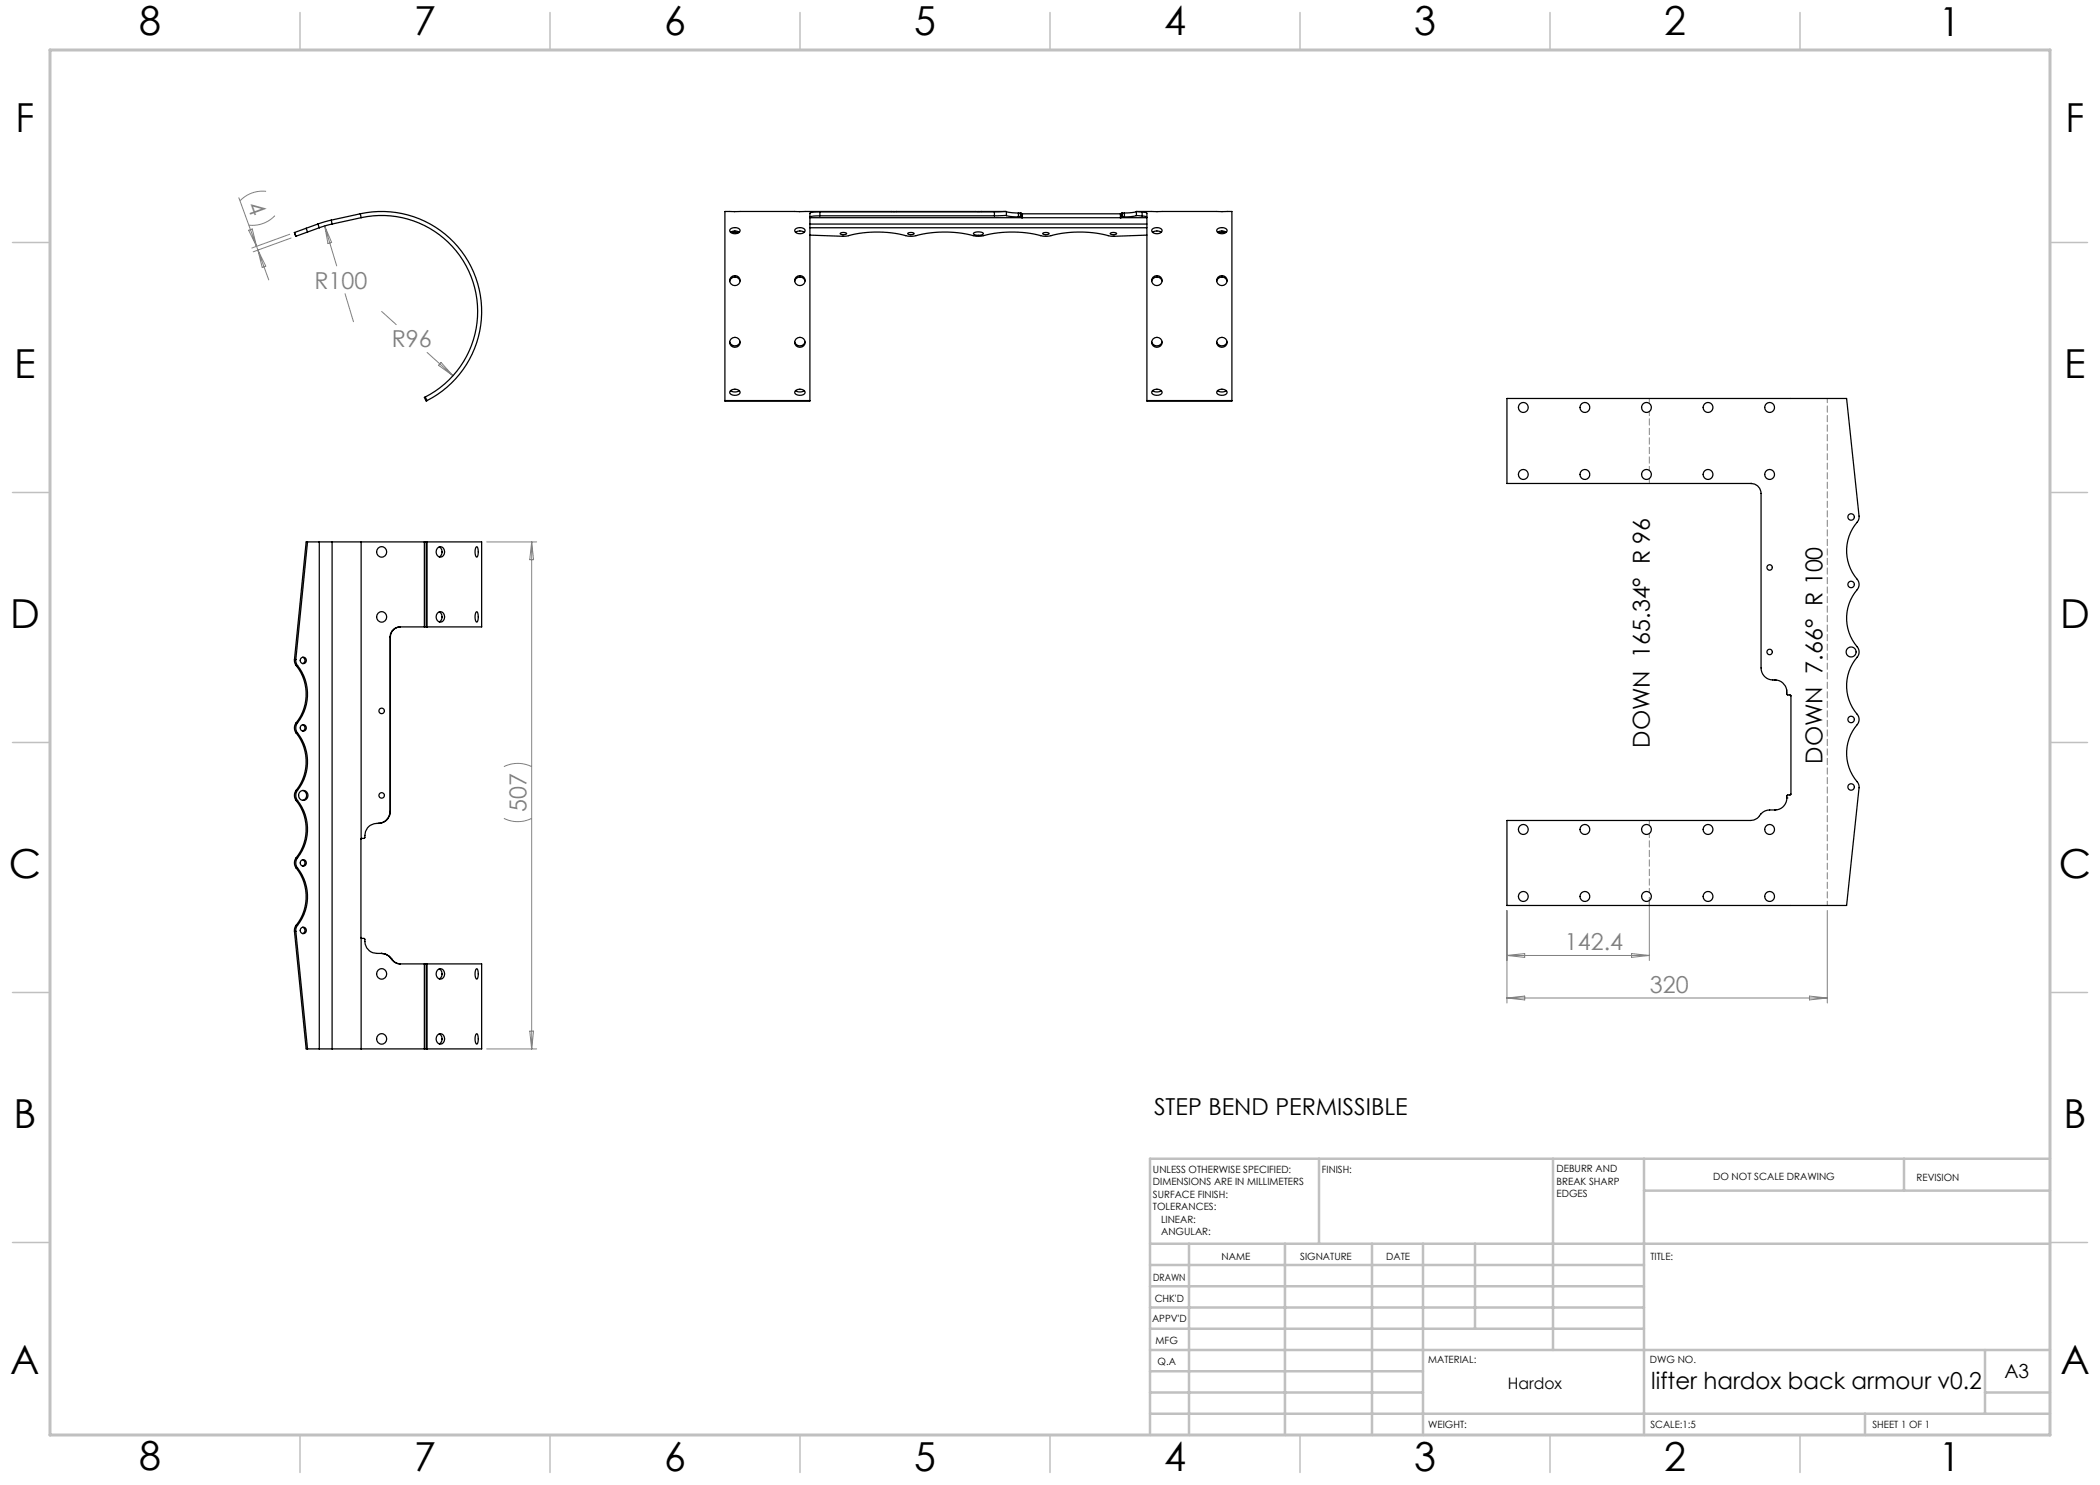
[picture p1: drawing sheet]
<svg xmlns="http://www.w3.org/2000/svg" width="420mm" height="297mm" viewBox="0 0 420 297" stroke-linecap="round" stroke-linejoin="round" font-family="sans-serif">
<g fill="none" stroke="#808080" stroke-width=".2">
<path d="M47.8 39.6l6 16.4M53.2 38.3a6.2 6.2 0 0 0-5.2 1.9M49.7 46.1l.8-.3 .8 3.5zM51.6 50l1.6 3.2-.8 .3zM55 43.1a6.2 6.2 0 0 1-5.2 1.9M58 46.9l-7.6 2.7M58.2 47.6l-7.6 2.8M64.9 45.2l2.4 8M64.9 45.2l1.4 3.3-.7 .2zM69 58.7l1.7 5.6M76.3 62.3l3 2.6M85.4 70.5l5.2 4.7"/>
<path d="M88.2 72.5l2.4 2.7-2.9-2.1zM97.3 108.4h10M106.3 108.4v101.4M106.3 108.4l.4 3.5h-.7zM100.8 153.3a6.2 6.2 0 0 1 5.5 0M100.8 163.7a6.2 6.2 0 0 0 5.5 0M329.9 179.5v12.6M301.4 182.1v18.5M301.4 199.6h64.1M301.4 199.6l3.5-.4v.8zM301.4 191.1l3.5-.4v.8zM301.4 191.1h28.5"/>
<path d="M326.3 190.7l3.6 .4-3.6 .4zM361.9 199.2l3.6 .4-3.6 .4zM365.5 182.1v18.5M97.3 209.8h10M106 206.2h.7l-.4 3.6z"/>
</g>
<path d="M329.9 79.7v1M329.9 82.3v11.8M329.9 95.7v1M329.9 164.1v1M329.9 166.7v11.8M329.9 180.1v1" fill="none" stroke="#808080" stroke-width=".2" stroke-dasharray="1.3 .6" stroke-dashoffset=".5"/>
<path d="M365.5 79.7v101.4" fill="none" stroke="#808080" stroke-width=".2" stroke-dasharray="1.3 .6" stroke-dashoffset=".4"/>
<path d="M410 231.8v55.2h-187.2" fill="none" stroke="#c0c0c0" stroke-width=".2"/>
<g fill="none" stroke="#c0c0c0" stroke-width=".5">
<path d="M263.8 231.8v17M310.6 231.8v38.2M328.8 231.8v55.2M328.8 238.1h81.2M380.8 231.8v6.3M410 231.8h-180v55.2M230 248.8h180M230 257.3h98.8M230 253h98.8M237.8 248.8v38.2M257 248.8v38.2M274.4 248.8v38.2"/>
<path d="M284.6 248.8v38.2M295 248.8v17M230 265.8h98.8M230 261.5h98.8M230 278.5h54.6M230 274.3h54.6M230 270h180M397 278.5h13M397 270v12.8M230 282.8h180M373 282.8v4.2"/>
</g>
<g fill="none" stroke="#c0c0c0" stroke-width=".3">
<path d="M60 2.5v7.5M110 2.5v7.5M160 2.5v7.5M210 2.5v7.5M260 2.5v7.5M310 2.5v7.5M360 2.5v7.5M2.5 48.5h7.5M410 48.5h7.5M2.5 98.5h7.5M410 98.5h7.5M2.5 148.5h7.5"/>
<path d="M410 148.5h7.5M2.5 198.5h7.5M410 198.5h7.5M2.5 248.5h7.5M410 248.5h7.5M60 287v7.5M110 287v7.5M160 287v7.5M210 287v7.5M260 287v7.5M310 287v7.5M360 287v7.5"/>
</g>
<path d="M10 10h400v277h-400z" fill="none" stroke="#c0c0c0" stroke-width=".6"/>
<g fill="none" stroke="#000" stroke-width=".25">
<path d="M58.9 46.5h.1M58.9 46.5l.3 .8M59.2 47.3h.1M61.2 45.7l.3 .7M63.6 44.8l.3 .8M63.6 44.8l-4.7 1.7M63.9 45.6l-4.7 1.7M66.3 44l-2.7 .8M66.3 44l.1 .8M66.4 44.8l-2.5 .8M72.1 42.8a20 20 0 0 1 23.1 12.8 20 20 0 0 1-9.8 24.5M72.1 42.8l.1 .7"/>
<path d="M72.1 42.8l-5.8 1.2M72.2 43.5a19.2 19.2 0 0 1 22.2 12.3 19.2 19.2 0 0 1-9.4 23.6M72.2 43.5l-5.8 1.3M145.9 56.2a1.07 1.07 0 0 1 1.1-.8 1.07 1.07 0 0 1 1 .8M146 45.9a1.33 1.33 0 0 1 2 .2 1.18 1.18 0 0 1-2.1 0zM146.9 42.3h.1M147.8 46.5l-.1-.1a1.65 1.65 0 0 0-1.6 0l1.7 .1M158.9 56.2a1.07 1.07 0 0 1 1.1-.8 1.07 1.07 0 0 1 1 .8M159 45.9a1.33 1.33 0 0 1 2 .2 1.18 1.18 0 0 1-2.1 0zM159.1 46.5l.1-.1a1.65 1.65 0 0 1 1.6 .1M159.9 42.3h.1M162 47l6.7 .3a41.9 41.9 0 0 1 8-.9l3.1 .4a6.5 6.5 0 0 0 4.8 0 24.8 24.8 0 0 1 10.8 .5h.6a25.1 25.1 0 0 1 12.9 0h.6a25.6 25.6 0 0 1 13 0l6.9-.3"/>
<path d="M162 43.5h42.4M162 44.8h67.4M162 45.6h67.4M164 42.4l-1.6 .1-.4 .1v37.5M164 43.2l-1.7 .1-.3 .1M164 42.4h34.9M164 43.2h34.9M164 42.4v.8M168.1 46.6a1 1 0 0 1 1.2 .2 1.11 1.11 0 0 1-1.3-.1zM181.6 46.6a1 1 0 0 1 1.2 .2 1.11 1.11 0 0 1-1.3-.1zM194.7 46.6a1.84 1.84 0 0 1 2 .1 1.55 1.55 0 0 1-2 0zM198.9 42.4l2.4-.1v.8"/>
<path d="M198.9 42.4v.8M201.2 42.3h-56.2v37.8M201.3 42.3l2.4 .3M201.3 43.1l-2.4 .1M201.3 43.1h.1M201.3 43.1l2.4 .3M203.7 42.6h.4M203.7 43.4h.4M203.7 42.6v.8M204.1 42.6h.2v.8M204.1 43.4h.2M204.1 42.6v.8"/>
<path d="M204.3 42.7l.2 .1M204.3 43.4l.1 .1M204.4 43.5h.1M204.5 43.5h19.6M204.5 42.8v.7M204.5 42.8h19.6M208.6 46.6a1 1 0 0 1 1.2 .2 1.11 1.11 0 0 1-1.3-.1zM222.1 46.6a1 1 0 0 1 1.2 .2 1.11 1.11 0 0 1-1.3-.1zM224.1 42.8v.7M224.2 43.5h-.1M224.2 43.5h5.2M224.3 42.7l-.2 .1"/>
<path d="M224.3 43.4l-.1 .1M224.5 42.6h-.2v.8M224.5 43.4h-.2M224.5 42.6h.4M224.5 43.4h.4M224.5 42.6v.8M224.9 42.6v.8M227.3 42.3l1.1 .1M227.3 42.3l-2.4 .3M227.3 43.1l-2.4 .3M227.3 43.1h.1M227.3 42.3v.8"/>
<path d="M227.3 42.3h19.1v37.8M227.3 43.1l1.1 .1M228.4 42.4l1 .2v37.5M228.4 43.2l1 .2M228.4 42.4v.8M230.3 56.2a1.07 1.07 0 0 1 1.1-.8 1.07 1.07 0 0 1 1 .8M230.4 45.9a1.33 1.33 0 0 1 2 .2 1.18 1.18 0 0 1-2.1 0zM230.5 46.5l.1-.1a1.65 1.65 0 0 1 1.6 .1M231.5 42.3h-.1M243.3 56.2a1.07 1.07 0 0 1 1.1-.8 1.07 1.07 0 0 1 1 .8M243.4 45.9a1.33 1.33 0 0 1 2 .2 1.18 1.18 0 0 1-2.1 0zM243.5 46.5l.1-.1a1.65 1.65 0 0 1 1.6 0l-1.6 .1"/>
<path d="M244.5 42.3h-.1M85 79.4l.4 .7M85 79.4l-.1 .1 .3 .7 .2-.1M146 78.2a1.26 1.26 0 0 1 2 .3 1.22 1.22 0 0 1-2.1 0zM146.1 78.1l.1 .1a1.65 1.65 0 0 0 1.6-.1M148 68.4a1.07 1.07 0 0 1-1 .8 1.07 1.07 0 0 1-1.1-.8M159 78.2a1.26 1.26 0 0 1 2 .3 1.22 1.22 0 0 1-2.1 0zM159.1 78.1l.1 .1a1.65 1.65 0 0 0 1.6-.1M161 68.4a1.07 1.07 0 0 1-1 .8 1.07 1.07 0 0 1-1.1-.8M230.3 68.4a1.07 1.07 0 0 0 1.1 .8 1.07 1.07 0 0 0 1-.8M230.4 78.2a1.26 1.26 0 0 1 2 .3 1.22 1.22 0 0 1-2.1 0zM230.5 78.1l.1 .1a1.65 1.65 0 0 0 1.6-.1"/>
<path d="M243.3 68.4a1.07 1.07 0 0 0 1.1 .8 1.07 1.07 0 0 0 1-.8M243.4 78.2a1.26 1.26 0 0 1 2 .3 1.22 1.22 0 0 1-2.1 0zM243.5 78.1l.1 .1a1.65 1.65 0 0 0 1.6-.1M145 80.1h17M229.4 80.1h17M350.2 96.7h.1M61.5 108.4l-2.3 23.5M63.9 108.4h2.5M63.9 108.4h-2.7l-2.3 23.5M63.9 108.4v101.4M66.4 108.4h5.8M66.4 108.4v101.4"/>
<path d="M72.2 108.4h12.7M72.2 108.4v59.4M84.9 108.4v17M84.9 108.4h.5M85.2 108.4v17M85.4 108.4h10.9v17h-10.9M85.4 108.4v17M87.5 109.6a.84 .84 0 0 1 1-.2 .84 .84 0 0 1 .4 1 .87 .87 0 0 1-.8 1 .87 .87 0 0 1-.9-1zM87.9 109.4a1 1 0 0 1 .5 1M88.4 110.3v.1M88.4 110.4a1 1 0 0 1-.5 1M95.2 109.4l.2-.1a2 2 0 0 1 0 2.1l-.3-.3-.1-.7z"/>
<path d="M58.9 131.9v.7l.3 .5M58.9 131.9h.3M59.2 131.9v.7l.3 .5M59.2 133.1a9.2 9.2 0 0 1 0 11.4M59.2 133.1h.3M59.5 133.1a9.2 9.2 0 0 1 0 11.4M60.5 131.4a.66 .66 0 0 1 .5 .7 .66 .66 0 0 1-.5 .6M78 127.4v34.9M78 127.4h.1M78.1 127.4v34.9M80.1 125.4a1.99 1.99 0 0 0-2 2M84.9 125.4h-3.8a2.55 2.55 0 0 0-3 1.3l-.1 .7"/>
<path d="M84.9 125.4h.5M87.5 122.6a.84 .84 0 0 1 1-.2 .84 .84 0 0 1 .4 1 .87 .87 0 0 1-.8 1 .87 .87 0 0 1-.9-1zM87.9 122.4a1 1 0 0 1 .5 1M88.4 123.3v.1M88.4 123.4a1 1 0 0 1-.5 1M95.2 122.4l.2-.1a2 2 0 0 1 0 2.1l-.3-.3-.1-.7zM354.9 136h.3M357.3 138v.1M59.2 158a1.67 1.67 0 0 0 0 2.1M59.2 144.5a1.68 1.68 0 0 0 0 2.1M59.2 146.6a9.2 9.2 0 0 1 0 11.4M59.2 158h.3"/>
<path d="M59.2 144.5h.3M59.2 146.6h.3M59.5 158a1.67 1.67 0 0 0 0 2.1M59.5 146.6a9.2 9.2 0 0 1 0 11.4M59.5 144.5a1.68 1.68 0 0 0 0 2.1M60.5 158.1a1.01 1.01 0 0 1 .8 1 1.01 1.01 0 0 1-.8 1M60.5 144.9a.66 .66 0 0 1 .5 .7 .66 .66 0 0 1-.5 .6M357.4 159.6v-.6h.6l.2-.2v-19.6l-.2-.2-.6-.1a2.6 2.6 0 0 0-2.8-2.9 2.37 2.37 0 0 1-2.4-2.4v-34.9a1.99 1.99 0 0 0-2-2h-48.8v-17h67.9l2.5 23.5-.1 .8a9 9 0 0 0-.1 12.1 1.95 1.95 0 0 1-.7 2.5 8.8 8.8 0 0 0 .7 11 1.94 1.94 0 0 1-.7 2.5 8.8 8.8 0 0 0 .7 11 1.95 1.95 0 0 1-.7 2.5 9 9 0 0 0 .8 11.2l.1 .8-2.5 23.5h-67.9v-17h48.8a2.54 2.54 0 0 0 2-1.3 2.82 2.82 0 0 1 2.7-.8M357.4 159.6a2.38 2.38 0 0 1-2.5 2.4M357.4 159.6h.1M59.2 171.5a1.68 1.68 0 0 0 0 2.1M59.2 173.6a9.2 9.2 0 0 1 0 11.4"/>
<path d="M59.2 160.1a9.2 9.2 0 0 1 0 11.4M59.2 160.1h.3M59.2 171.5h.3M59.2 173.6h.3M59.5 173.6a9.2 9.2 0 0 1 0 11.4M59.5 171.5a1.68 1.68 0 0 0 0 2.1M59.5 160.1a9.2 9.2 0 0 1 0 11.4M60.5 171.9a.66 .66 0 0 1 .5 .7 .66 .66 0 0 1-.5 .6M72.2 167.8v19.8M75.6 164.7h-.1a2.49 2.49 0 0 0-2.6 2.9l-.7 .2M78 162.3a2.4 2.4 0 0 1-2.4 2.4M78 162.3h.1"/>
<path d="M78.1 162.3a2.4 2.4 0 0 1-2.5 2.4M355.2 162h-.3M58.9 186.3l2.3 23.5h2.7M58.9 186.3h.3M59.2 186.3l2.3 23.5M59.2 185l-.3 .6v.7M59.2 185h.3M59.5 185l-.3 .6v.7M60.5 185.4a.66 .66 0 0 1 .5 .7 .66 .66 0 0 1-.5 .6M72.2 187.6l.7 .2a2.61 2.61 0 0 0 3.1 2.9h.3M72.2 187.6v22.2M76.3 190.7a2.4 2.4 0 0 1 2.1 1.1"/>
<path d="M76.3 190.7a2.39 2.39 0 0 1 2 1.1M78.3 191.8a1.98 1.98 0 0 0 1.7 1h4.9M78.3 191.8h.1M78.4 191.8a1.99 1.99 0 0 0 1.7 1M84.9 192.8v17M84.9 192.8h.5M85.2 192.8v17M85.4 192.8h10.9v17h-10.9M85.4 192.8v17M87.5 194a.84 .84 0 0 1 1-.2 .84 .84 0 0 1 .4 1 .87 .87 0 0 1-.8 1 .87 .87 0 0 1-.9-1zM87.9 193.8a1 1 0 0 1 .5 1M88.4 194.8a1 1 0 0 1-.5 1"/>
<path d="M88.4 194.8v.1M95.2 193.8l.2-.1a2 2 0 0 1 0 2.1l-.3-.3-.1-.7zM63.9 209.8h2.5M66.4 209.8h5.8M72.2 209.8h12.7M84.9 209.8h.5M87.5 207a.84 .84 0 0 1 1-.2 .84 .84 0 0 1 .4 1 .87 .87 0 0 1-.8 1 .87 .87 0 0 1-.9-1zM87.9 206.8a1 1 0 0 1 .5 1M88.4 207.8a1 1 0 0 1-.5 1M88.4 207.8v.1M95.2 206.8l.2-.1a2 2 0 0 1 0 2.1l-.3-.3-.1-.7z"/>
<circle cx="147" cy="56.1" r="1.02"/>
<circle cx="160" cy="56.1" r="1.02"/>
<circle cx="231.4" cy="56.1" r="1.02"/>
<circle cx="244.4" cy="56.1" r="1.02"/>
<circle cx="147" cy="68.5" r="1.02"/>
<circle cx="160" cy="68.5" r="1.02"/>
<circle cx="231.4" cy="68.5" r="1.02"/>
<circle cx="244.4" cy="68.5" r="1.02"/>
<circle cx="304.7" cy="94.9" r=".99"/>
<circle cx="304.7" cy="81.5" r=".99"/>
<circle cx="317" cy="94.9" r=".99"/>
<circle cx="317" cy="81.5" r=".99"/>
<circle cx="329.3" cy="94.9" r=".99"/>
<circle cx="329.3" cy="81.5" r=".99"/>
<circle cx="341.6" cy="94.9" r=".99"/>
<circle cx="341.6" cy="81.5" r=".99"/>
<circle cx="353.9" cy="94.9" r=".99"/>
<circle cx="353.9" cy="81.5" r=".99"/>
<circle cx="76.4" cy="110.4" r="1.04"/>
<circle cx="353.9" cy="113.5" r=".54"/>
<circle cx="370.2" cy="116.9" r=".65"/>
<circle cx="370.2" cy="103.4" r=".65"/>
<circle cx="60.7" cy="132.1" r=".63"/>
<circle cx="76.4" cy="123.4" r="1.04"/>
<circle cx="353.9" cy="130.4" r=".54"/>
<circle cx="370.2" cy="130.4" r="1"/>
<circle cx="60.7" cy="145.6" r=".63"/>
<circle cx="60.7" cy="159.1" r=".97"/>
<circle cx="76.3" cy="142.2" r=".55"/>
<circle cx="76.3" cy="159.1" r=".55"/>
<circle cx="370.2" cy="157.4" r=".65"/>
<circle cx="370.2" cy="143.9" r=".65"/>
<circle cx="60.7" cy="172.6" r=".63"/>
<circle cx="304.7" cy="179.3" r=".99"/>
<circle cx="304.7" cy="165.9" r=".99"/>
<circle cx="317" cy="179.3" r=".99"/>
<circle cx="317" cy="165.9" r=".99"/>
<circle cx="329.3" cy="179.3" r=".99"/>
<circle cx="329.3" cy="165.9" r=".99"/>
<circle cx="341.6" cy="179.3" r=".99"/>
<circle cx="341.6" cy="165.9" r=".99"/>
<circle cx="353.9" cy="179.3" r=".99"/>
<circle cx="353.9" cy="165.9" r=".99"/>
<circle cx="60.7" cy="186.1" r=".63"/>
<circle cx="76.4" cy="194.8" r="1.04"/>
<circle cx="76.4" cy="207.8" r="1.04"/>
</g>
<g font-size="8">
<text x="27.8" y="7">8</text>
<text x="82.8" y="7.1">7</text>
<text x="132.8" y="7.1">6</text>
<text x="182.8" y="7.1">5</text>
<text x="232.8" y="7.1">4</text>
<text x="282.8" y="7.1">3</text>
<text x="332.8" y="7.1">2</text>
<text x="387.8" y="7.1">1</text>
<text x="3.1" y="26.3">F</text>
<text x="413.1" y="26.3">F</text>
<text x="2.9" y="75.6">E</text>
<text x="412.9" y="75.6">E</text>
<text x="2" y="125.6">D</text>
<text x="412" y="125.6">D</text>
<text x="1.8" y="175.6">C</text>
<text x="411.8" y="175.6">C</text>
<text x="2.7" y="225.6">B</text>
<text x="412.7" y="225.6">B</text>
<text x="2.1" y="274.9">A</text>
<text x="412.1" y="274.8">A</text>
<text x="27.8" y="294">8</text>
<text x="82.8" y="294.1">7</text>
<text x="132.8" y="294.1">6</text>
<text x="182.8" y="294.1">5</text>
<text x="232.8" y="294.1">4</text>
<text x="282.8" y="294.1">3</text>
<text x="332.8" y="294.1">2</text>
<text x="387.8" y="294.1">1</text>
</g>
<g font-size="4.7" fill="#808080">
<text x="49.4" y="41" transform="rotate(70 49.4 41)">4</text>
<text x="62.9" y="57.7">R100</text>
<text x="78.3" y="69.5">R96</text>
<text x="105.3" y="162.4" transform="rotate(-90 105.3 162.4)">507</text>
<text x="313" y="190.1">142.4</text>
<text x="330" y="198.6">320</text>
</g>
<g font-size="4.7">
<text x="330" y="149.6" transform="rotate(-90 330 149.6)">DOWN 165.34° R 96</text>
<text x="364.5" y="152.8" transform="rotate(-90 364.5 152.8)">DOWN 7.66° R 100</text>
<text x="230.8" y="223">STEP BEND PERMISSIBLE</text>
<text x="330.3" y="277.8">lifter hardox back armour v0.2</text>
</g>
<text font-size="3.9" x="400.9" y="275.5">A3</text>
<text font-size="3.2" x="301.6" y="277.9">Hardox</text>
<g font-size="2">
<text x="230.6" y="234.6">UNLESS OTHERWISE SPECIFIED:</text>
<text x="230.6" y="237.1">DIMENSIONS ARE IN MILLIMETERS</text>
<text x="230.6" y="239.6">SURFACE FINISH:</text>
<text x="264.4" y="234.6">FINISH:</text>
<text x="311.3" y="234.5">DEBURR AND</text>
<text x="311.3" y="237">BREAK SHARP</text>
<text x="311.3" y="239.5">EDGES</text>
<text x="342.6" y="236">DO NOT SCALE DRAWING</text>
<text x="383.3" y="236.2">REVISION</text>
<text x="230.6" y="242.1">TOLERANCES:</text>
<text x="232.2" y="244.6">LINEAR:</text>
<text x="232.2" y="247.1">ANGULAR:</text>
<text x="244.3" y="252">NAME</text>
<text x="260" y="251.9">SIGNATURE</text>
<text x="277.2" y="251.9">DATE</text>
<text x="330.1" y="251.9">TITLE:</text>
<text x="230.6" y="256.1">DRAWN</text>
<text x="230.9" y="260.3">CHK'D</text>
<text x="230.4" y="264.4">APPV'D</text>
<text x="231.1" y="268.8">MFG</text>
<text x="231.5" y="273">Q.A</text>
<text x="285.6" y="272.5">MATERIAL:</text>
<text x="330" y="272.5">DWG NO.</text>
<text x="285.6" y="285.5">WEIGHT:</text>
<text x="330.1" y="285.6">SCALE:1:5</text>
<text x="374.5" y="285.6">SHEET 1 OF 1</text>
</g>
</svg>
